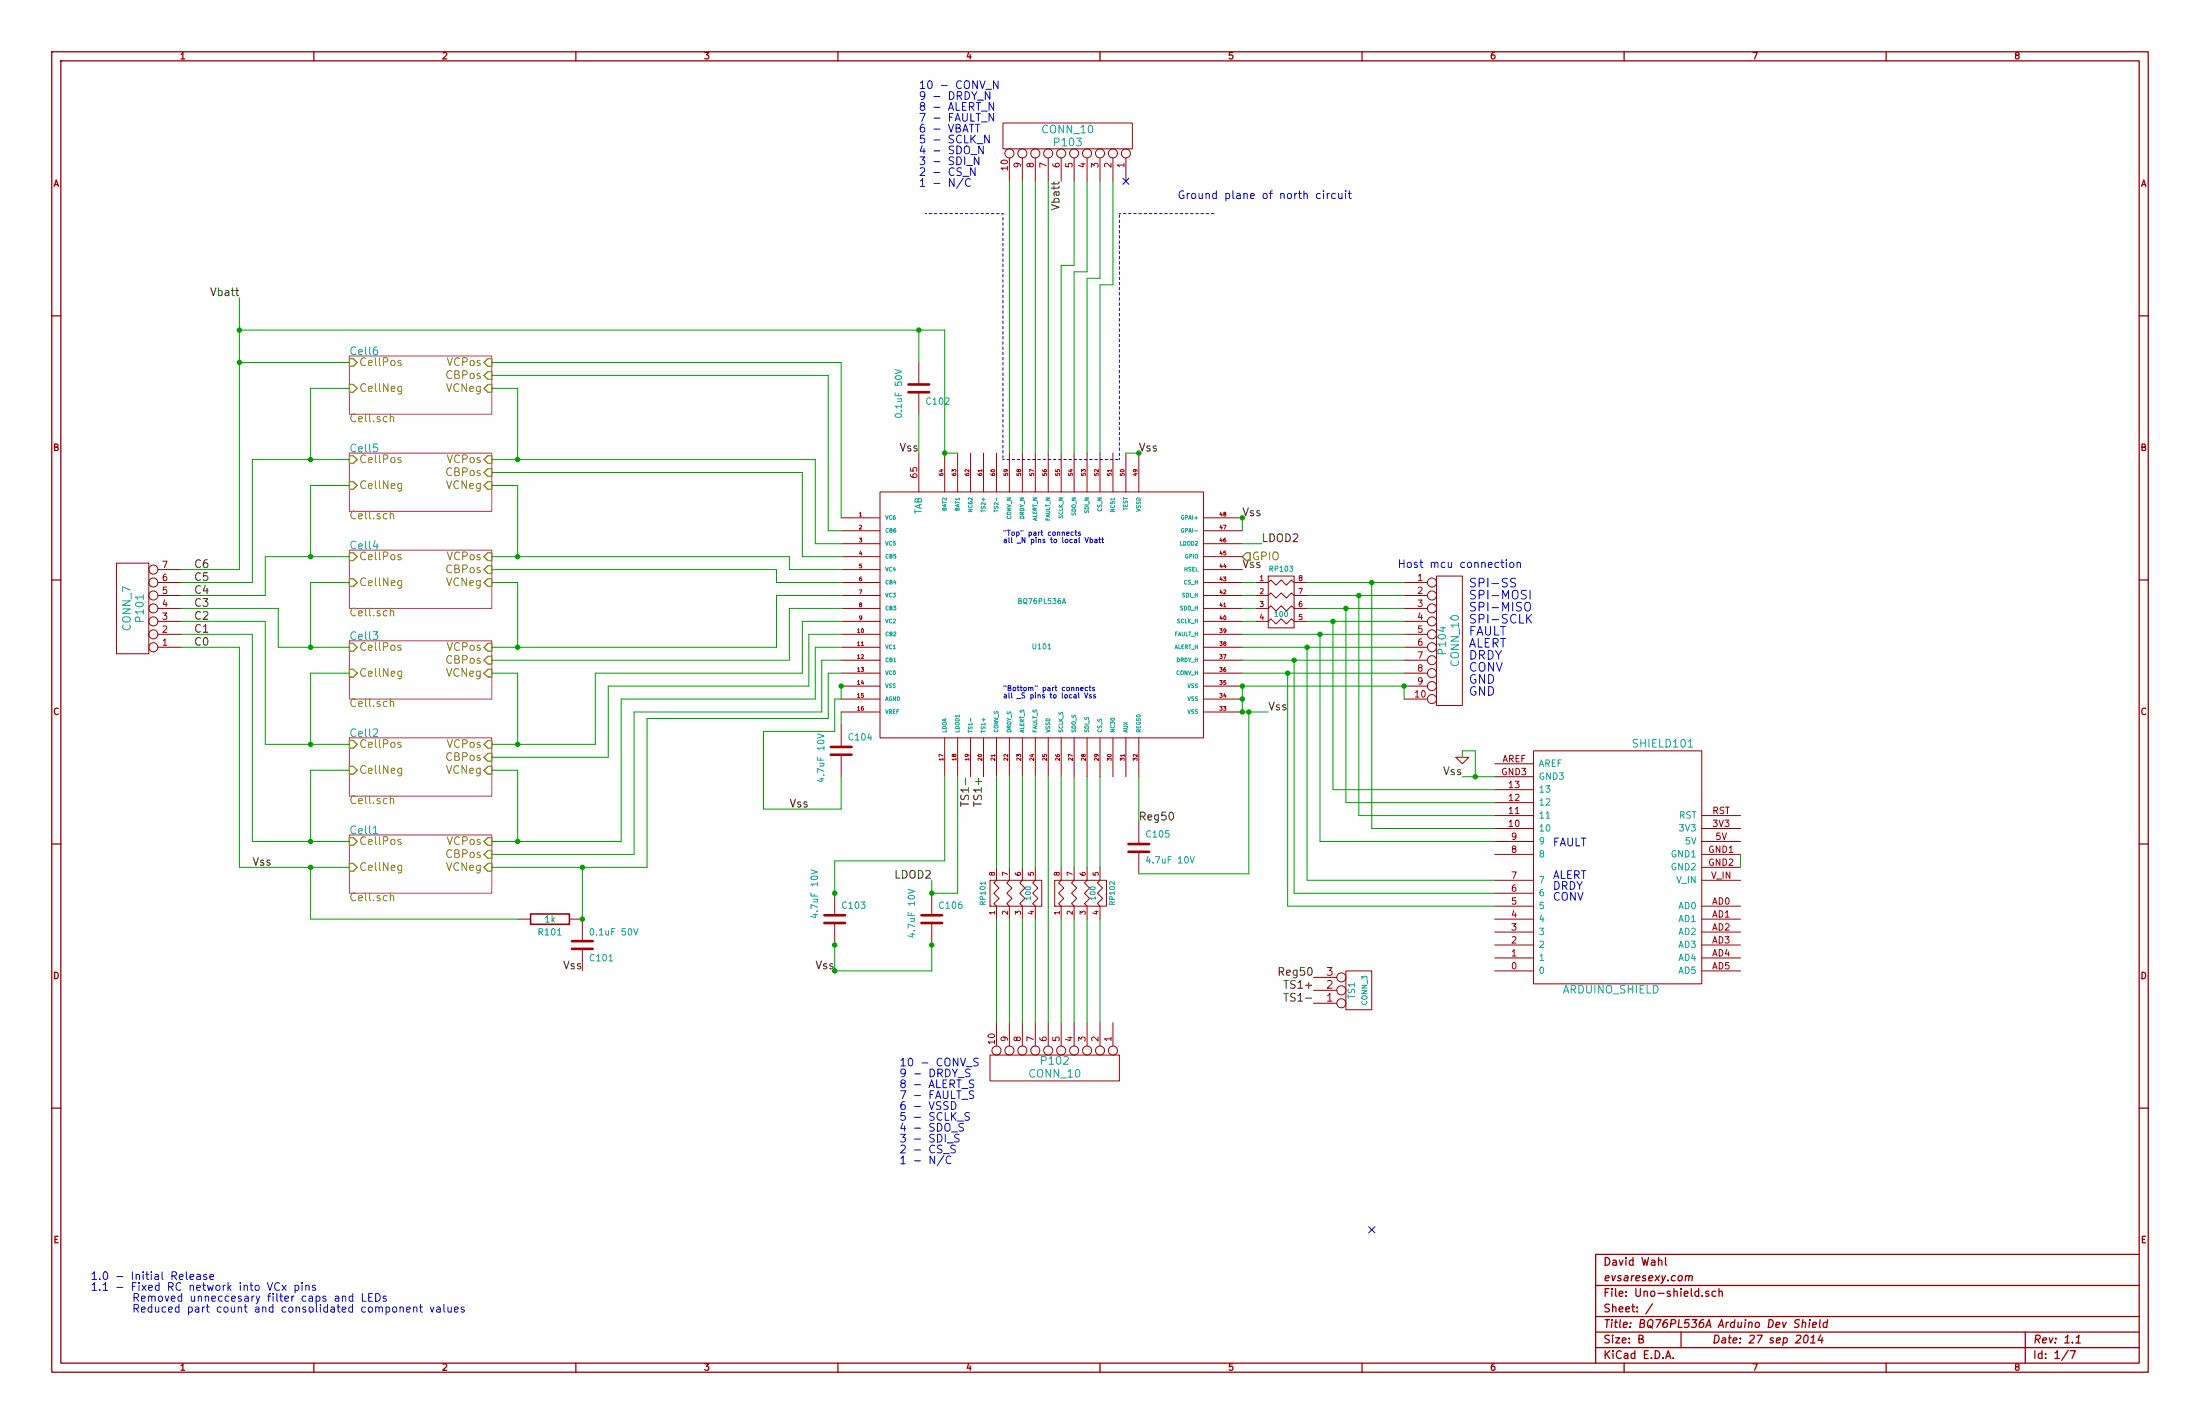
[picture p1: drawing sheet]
<svg xmlns="http://www.w3.org/2000/svg" width="432mm" height="279mm" viewBox="0 0 432 279" stroke-linecap="round" stroke-linejoin="round" font-family="sans-serif">
<g fill="none" stroke="#a00000" stroke-width=".25">
<path d="M10.2 10.2h411.4v259h-411.4zM11.9 11.9h408v255.6h-408zM61.6 10.2v1.7M113 10.2v1.7M164.5 10.2v1.7M215.9 10.2v1.7M267.3 10.2v1.7M318.8 10.2v1.7M370.2 10.2v1.7M10.2 62h1.7M419.9 62h1.7M10.2 113.8h1.7"/>
<path d="M419.9 113.8h1.7M10.2 165.6h1.7M419.9 165.6h1.7M10.2 217.4h1.7M419.9 217.4h1.7M313.2 252.2h106.7M313.2 258.3h106.7M324.3 255.8l-1.3 2M325.5 247.4l.1-.1a.36 .36 0 0 1 .6 .2v.8M326.9 246.7v1.4l.2 .2M330.9 250.4l.2-.1 .3 .1v.9M330.9 250.3l-.1 1"/>
<path d="M331.5 250.5a.35 .35 0 0 1 .4-.2 .35 .35 0 0 1 .3 .2l-.1 .8M334.1 254.2v.2M335.4 253.4l-.4-.1-.2 .3v.2l.6 .1v.4h-.6M336.8 253.4l-.5-.1-.3 .3 .1 .6 .2 .2 .5-.1M337.4 253.5l.1-.1a.36 .36 0 0 1 .5 .2v.8M337.4 252.8v1.6M353.2 259a.61 .61 0 0 0-.9 .2v.3l.7 .3 .1 .2-.4 .5-.6-.1M353.8 259.6l.2-.2 .4 .1-.1 1M353.8 258.9l-.1 1.6M355.2 259.4l-.2 1.1M355.2 258.9v.2M355.8 259.9l.7-.1v-.3h-.6l-.2 .7 .2 .3 .5-.1"/>
<path d="M357.3 258.9l-.2 1.3 .2 .3M358.6 259.5l-.4-.1-.3 .3v.6l.2 .2 .4-.1M358.7 258.9l-.2 1.6M419.9 246.1h-106.7v21.4M61.6 267.5v1.7M113 267.5v1.7M164.5 267.5v1.7M215.9 267.5v1.7M267.3 267.5v1.7M313.2 264.4h106.7M313.2 261.4h106.7M318.8 267.5v1.7"/>
<path d="M321.7 262.7l.7-.1 .1-.2-.1-.3-.7-.1v1.5h.6l.3-.3a.41 .41 0 0 0-.4-.5M326.9 266.5l.5-1.5 .5 1.5M327.1 266.1h.7M328.4 266.4v.1M329.9 261.4v3M354.2 262.1l.4-.1a.88 .88 0 0 1-.3 1.5l-.2-.1-.1-.5zM355.3 263.5h.9M355.5 262.4l.5-.4-.2 1.5M357.4 261.9l-.6 1.1h1M357.7 262.5l-.2 1M370.2 267.5v1.7M397.5 261.4v6.1"/>
<path d="M405.9 264.9l-1.3 2M406.3 265h1l-.6 1.5M407.4 263.5h.9M407.5 262.4l.6-.4-.2 1.5"/>
</g>
<path d="M220.4 35l1.2 1.2M221.6 35l-1.2 1.2M268.6 240.7l1.2 1.2M269.8 240.7l-1.2 1.2" fill="none" stroke="#0000c0" stroke-width=".2"/>
<g fill="none" stroke="#a00000" stroke-width=".2">
<path d="M196.8 24.1h25.4v5.1h-25.4zM198.1 31v4.6M200.7 31v4.6M203.2 31v4.6M205.7 31v4.6M208.3 31v4.6M210.8 31v4.6M213.4 31v4.6M215.9 31v4.6M218.4 31v4.6M221 31v4.6M180.3 71.1v4.3"/>
<path d="M180.3 77v4.3M172.7 96.5h63.5v48.3h-63.5zM180.3 88.9v7.6M185.4 88.9v7.6M188 88.9v7.6M190.5 88.9v7.6M193 88.9v7.6M195.6 88.9v7.6M198.1 88.9v7.6M200.7 88.9v7.6M203.2 88.9v7.6M205.7 88.9v7.6"/>
<path d="M208.3 88.9v7.6M210.8 88.9v7.6M213.4 88.9v7.6M215.9 88.9v7.6M218.4 88.9v7.6M221 88.9v7.6M223.5 88.9v7.6M22.9 110.5h6.3v17.8h-6.3zM31 119.4h4.6M31 116.8h4.6M31 114.3h4.6M31 111.8h4.6"/>
<path d="M165.1 119.4h7.6M165.1 116.8h7.6M165.1 114.3h7.6M165.1 111.8h7.6M165.1 101.6h7.6M165.1 104.1h7.6M165.1 106.7h7.6M165.1 109.2h7.6M236.2 119.4h7.6M236.2 116.8h7.6M236.2 114.3h7.6M236.2 111.8h7.6"/>
<path d="M236.2 101.6h7.6M236.2 104.1h7.6M236.2 106.7h7.6M236.2 109.2h7.6M246.4 119.4h2.5l.5-.5 1 1 1.1-1 1 1 1-1 .5 .5h2.5M246.4 116.8h2.5l.5-.5 1 1 1.1-1 1 1 1-1 .5 .5h2.5M246.4 114.3h2.5l.5-.5 1 1 1.1-1 1 1 1-1 .5 .5h2.5M248.9 113h5.1v10.2h-5.1zM275.6 119.4h4.6M275.6 116.8h4.6M275.6 114.3h4.6M281.9 113h5.1v25.4h-5.1z"/>
<path d="M31 127h4.6M31 124.5h4.6M31 121.9h4.6M165.1 127h7.6M165.1 124.5h7.6M165.1 121.9h7.6M165.1 129.5h7.6M165.1 132.1h7.6M165.1 134.6h7.6M165.1 137.2h7.6M165.1 139.7h7.6M236.2 127h7.6"/>
<path d="M236.2 124.5h7.6M236.2 121.9h7.6M236.2 129.5h7.6M236.2 132.1h7.6M236.2 134.6h7.6M236.2 137.2h7.6M236.2 139.7h7.6M246.4 121.9h2.5l.5-.5 1 1 1.1-1 1 1 1-1 .5 .5h2.5M275.6 127h4.6M275.6 124.5h4.6M275.6 121.9h4.6M275.6 129.5h4.6"/>
<path d="M275.6 132.1h4.6M275.6 134.6h4.6M275.6 137.2h4.6M165.1 142.2v4.4M165.1 148.1v4.3M185.4 144.8v7.6M188 144.8v7.6M190.5 144.8v7.6M193 144.8v7.6M195.6 144.8v7.6M198.1 144.8v7.6M200.7 144.8v7.6"/>
<path d="M203.2 144.8v7.6M205.7 144.8v7.6M208.3 144.8v7.6M210.8 144.8v7.6M213.4 144.8v7.6M215.9 144.8v7.6M218.4 144.8v7.6M221 144.8v7.6M223.5 144.8v7.6M285.7 148.6h2.6l-1.3 1.3zM293.4 157.5h7.6M293.4 154.9h7.6"/>
<path d="M293.4 152.4h7.6M293.4 149.9h7.6M301 147.3h33v45.7h-33zM163.8 175.3v4.3M182.9 175.3v4.3M194.3 172.7h10.2v5.1h-10.2zM195.6 170.2v2.5l-.5 .5 1 1-1 1.1 1 1-1 1 .5 .5v2.5M198.1 170.2v2.5l-.5 .5 1 1-1 1.1 1 1-1 1 .5 .5v2.5M200.7 170.2v2.5l-.5 .5 1 1-1 1.1 1 1-1 1 .5 .5v2.5M203.2 170.2v2.5l-.5 .5 1 1-1 1.1 1 1-1 1 .5 .5v2.5M207 172.7h10.2v5.1h-10.2zM208.3 170.2v2.5l-.5 .5 1 1-1 1.1 1 1-1 1 .5 .5v2.5"/>
<path d="M210.8 170.2v2.5l-.5 .5 1 1-1 1.1 1 1-1 1 .5 .5v2.5M213.4 170.2v2.5l-.5 .5 1 1-1 1.1 1 1-1 1 .5 .5v2.5M215.9 170.2v2.5l-.5 .5 1 1-1 1.1 1 1-1 1 .5 .5v2.5M223.5 161.3v4.3M223.5 167.1v4.4M293.4 177.8h7.6M293.4 175.3h7.6M293.4 172.7h7.6M293.4 167.6h7.6M293.4 165.1h7.6M293.4 162.6h7.6M293.4 160h7.6"/>
<path d="M334 177.8h7.6M334 172.7h7.6M334 167.6h7.6M334 165.1h7.6M334 162.6h7.6M334 160h7.6M334 170.2h7.6M101.6 180.3h2.5M111.8 180.3h2.5v4.4M114.3 186.2v4.3M163.8 181.1v4.3M182.9 181.1v4.3"/>
<path d="M257.8 196.9h4.6M257.8 194.3h4.6M257.8 191.8h4.6M264.2 190.5h5v7.6h-5zM293.4 190.5h7.6M293.4 188h7.6M293.4 185.4h7.6M293.4 182.9h7.6M293.4 180.3h7.6M334 190.5h7.6M334 188h7.6M334 185.4h7.6"/>
<path d="M334 182.9h7.6M334 180.3h7.6M194.3 207h25.4v5.1h-25.4zM195.6 200.7v4.5M198.1 200.7v4.5M200.7 200.7v4.5M203.2 200.7v4.5M205.7 200.7v4.5M208.3 200.7v4.5M210.8 200.7v4.5M213.4 200.7v4.5M215.9 200.7v4.5"/>
<path d="M218.4 200.7v4.5"/>
<circle cx="198.1" cy="30.1" r=".89"/>
<circle cx="200.7" cy="30.1" r=".89"/>
<circle cx="203.2" cy="30.1" r=".89"/>
<circle cx="205.7" cy="30.1" r=".89"/>
<circle cx="208.3" cy="30.1" r=".89"/>
<circle cx="210.8" cy="30.1" r=".89"/>
<circle cx="213.4" cy="30.1" r=".89"/>
<circle cx="215.9" cy="30.1" r=".89"/>
<circle cx="218.4" cy="30.1" r=".89"/>
<circle cx="221" cy="30.1" r=".89"/>
<circle cx="30.1" cy="116.8" r=".89"/>
<circle cx="30.1" cy="114.3" r=".89"/>
<circle cx="30.1" cy="111.8" r=".89"/>
<circle cx="30.1" cy="119.4" r=".89"/>
<circle cx="281.1" cy="119.4" r=".89"/>
<circle cx="281.1" cy="116.8" r=".89"/>
<circle cx="281.1" cy="114.3" r=".89"/>
<circle cx="30.1" cy="121.9" r=".89"/>
<circle cx="30.1" cy="127" r=".89"/>
<circle cx="30.1" cy="124.5" r=".89"/>
<circle cx="281.1" cy="137.2" r=".89"/>
<circle cx="281.1" cy="132.1" r=".89"/>
<circle cx="281.1" cy="127" r=".89"/>
<circle cx="281.1" cy="129.5" r=".89"/>
<circle cx="281.1" cy="134.6" r=".89"/>
<circle cx="281.1" cy="124.5" r=".89"/>
<circle cx="281.1" cy="121.9" r=".89"/>
<circle cx="263.3" cy="196.8" r=".89"/>
<circle cx="263.3" cy="194.3" r=".89"/>
<circle cx="263.3" cy="191.8" r=".89"/>
<circle cx="195.6" cy="206.1" r=".89"/>
<circle cx="198.1" cy="206.1" r=".89"/>
<circle cx="200.7" cy="206.1" r=".89"/>
<circle cx="203.2" cy="206.1" r=".89"/>
<circle cx="205.7" cy="206.1" r=".89"/>
<circle cx="208.3" cy="206.1" r=".89"/>
<circle cx="210.8" cy="206.1" r=".89"/>
<circle cx="213.4" cy="206.1" r=".89"/>
<circle cx="215.9" cy="206.1" r=".89"/>
<circle cx="218.4" cy="206.1" r=".89"/>
</g>
<path d="M178.3 75.4h4.1M178.3 77h4.1M163.1 148.1h4M163.1 146.6h4M161.8 179.6h4.1M180.8 179.6h4.1M221.5 167.1h4.1M221.5 165.6h4.1M112.3 184.7h4M112.3 186.2h4M161.8 181.1h4.1M180.8 181.1h4.1" fill="none" stroke="#a00000" stroke-width=".51"/>
<g fill="none" stroke="#00a0a0" stroke-width=".2">
<path d="M74 68.1a.62 .62 0 0 0-.7 .6v.8l.3 .1 .5-.1v-.5l-.1-.3h-.4l-.3 .3M175.7 72.5l1.3 .4-1.3 .4M74.1 87.1h-.8v.8l.2-.2 .5 .1 .1 .2v.5l-.3 .1-.5-.1M73.6 106.1l-.3 1.1h.9M195.1 100v.5M195.1 100.3h.8M208.5 118.4l.3-1 .4 1M232.3 103.7a.34 .34 0 0 0-.4 .4 .34 .34 0 0 0 .4 .3v-.3h-.1M73.2 124h.9l-.5 .5 .5 .2v.6l-.3 .2-.6-.2M73.3 143.2l.5-.2 .3 .2v.2l-.9 1.1h.9M160.5 144l1.2 .4-1.2 .4M190.5 140.9v.6"/>
<path d="M159.2 170.7l1.3 .4-1.3 .4M178.2 174.5l1.3 .4-1.3 .4M233.6 168.1l.4 1.2 .4-1.2M124.4 182.2l.4 1.3 .4-1.3"/>
</g>
<path d="M188.6 157.3v.9M188.6 157.8h1.5M252 194.9h.9M252.5 194.9v1.5" fill="none" stroke="#000" stroke-width=".2"/>
<g fill="none" stroke="#00f" stroke-width=".2">
<path d="M193.5 17.5h1.1M194.3 18v1.5l-.9-1.5v1.5M195.9 15.8v1.6l-.9-1.6v1.6M189 34.6h1.1M189.1 35l-1.3 2M189.7 32.5h1.2M190.4 35.2a.72 .72 0 0 0-1 .5 .72 .72 0 0 0 .7 .9l.3-.2M190.6 30.3h1.1M191.4 32.9v1.5l-.9-1.5v1.5M191.7 28.2h1.2M191.9 24.4v1.5M192.1 30.8v1.5l-.9-1.5v1.5"/>
<path d="M192.6 21.8h1.2M192.6 23.9h1.2M193 28.7v1.5l-.9-1.5v1.5M194.2 26.5v1.5l-.9-1.5v1.5M195 20.1v1.5l-.9-1.5v1.5M195 22.3v1.5l-.9-1.5v1.5M259.1 38l-.4-.1-.3 .4 .1 .5 .2 .2 .4-.1M259.8 37.4v.2M259.8 37.9v1.1M260.5 37.9v1.1M260.9 37.9l-.2 .1-.2 .3M262.1 38l-.4-.1-.3 .4v.5l.3 .2 .4-.1"/>
<path d="M262.7 37.9v.9a.39 .39 0 0 0 .7 0M263.4 37.9v1.1M264.1 37.4v.2M264.1 37.9v1.1M264.6 37.9h.6M264.8 37.4v1.4l.4 .2M209.3 104.7l.5-.1v-.2l-.5 .1 .1 .5h.4M210.7 104.4h-.4l-.1 .2 .1 .4h.4M211 104.4h.4M211.1 104v.9l.3 .2M212 104.4l-.3 .1v.2l.3 .1v.2h-.3M213 105.5l.3 1 .3-1"/>
<path d="M214 105.8h.4l.1 .2-.1 .4h-.4M214 105.5v1M214.9 105.8h.4v.7M215.3 106l-.5 .2 .2 .3 .3-.1M215.6 105.8h.4M215.8 105.5v.8l.2 .2M216.2 105.8h.4M216.4 105.5v.8l.2 .2M294.6 110.3h.6M294.8 109.8v1.4l.4 .2M295.7 109.8v.2M295.7 110.3v1.1"/>
<path d="M296.4 110.5l.2-.2 .5 .2v.7l-.3 .2-.4-.2zM297.5 113.5a.73 .73 0 0 0-.9 .1v.5l.7 .3 .2 .4-.4 .4-.6-.1M297.8 110.5v-.1a.36 .36 0 0 1 .6 .2v.8M297.8 110.3v1.1M299.3 118.4a.57 .57 0 0 1 .7-.2 .57 .57 0 0 1 .4 .5v.6a.58 .58 0 0 1-.7 .6l-.2-.1a1.37 1.37 0 0 1-.2-1.4zM300.3 115.8v1.7M211.3 135l.3-.1 .1 .6M211.7 135.9v.9l.1 .2M212.1 135.2l.5-.1-.1-.2-.4 .1 .1 .5h.3M212.9 135.9l.3 1.1 .3-1.1M213.5 134.9h-.4l-.1 .2 .1 .4h.4M213.7 134.9h.4"/>
<path d="M213.9 134.5v.9l.2 .1M214.2 136.3l-.4 .1 .1 .2 .3 .1v.2h-.4M214.8 134.9l-.4 .1 .1 .2 .3 .1v.2h-.4M215 136.3l-.4 .1 .2 .2 .2 .1v.2h-.4M299.9 121.3l.7 1M300.6 120.5l-1 1M186.1 216.2a.62 .62 0 0 0-.8 .1v.4l.7 .4 .1 .3-.3 .3-.6-.1M186.7 216.2a.77 .77 0 0 1 .9 .7 .77 .77 0 0 1-.9 .8zM187.9 220h1.2M188.8 213.6h1.2M188.8 215.7h1.2M189.7 209.3h1.1"/>
<path d="M190.3 218.4a.62 .62 0 0 0-.8 0v.5l.7 .3 .1 .3-.3 .3-.6-.1M190.4 209.8a.62 .62 0 0 0-.8 .1v.4l.7 .4 .1 .3-.3 .3-.6-.1M191.1 212a.62 .62 0 0 0-.8 0v.5l.8 .3v.3l-.3 .3-.6-.1M191.1 214.1a.62 .62 0 0 0-.8 .1v.4l.8 .4v.3l-.3 .2h-.6M192 207.7a.62 .62 0 0 0-.8 .1v.4l.7 .4 .1 .3-.3 .2h-.6M185.2 226.4h1.1M185.2 226.7l-1.3 2M185.9 224.2h1.2M186.6 227a.72 .72 0 0 0-1 .5 .72 .72 0 0 0 .7 .8l.3-.1M186.8 222.1h1.1M187.5 224.8a.62 .62 0 0 0-.8 0v.5l.7 .3 .1 .3-.3 .3-.6-.1M188.2 222.6a.62 .62 0 0 0-.8 .1v.4l.8 .4v.3l-.3 .3-.5-.1"/>
<path d="M189.1 220.5a.62 .62 0 0 0-.8 .1v.4l.7 .4 .1 .3-.3 .2h-.6M36.6 249.5v1.4l.2 .2M37.3 250.5l.7-.1-.1-.3-.4-.1-.2 .3 .1 .7h.5M38.7 250.1h.5l.1 1M39.3 250.4l-.5 .1a.3 .3 0 0 0-.2 .3 .3 .3 0 0 0 .2 .3l.5-.1M40.5 250.1l-.3-.1-.2 .3v.2l.5 .1v.4h-.5M41.2 250.5l.7-.1v-.3l-.5-.1-.2 .3 .1 .7h.6M52.5 251.7l.5 1.5 .5-1.5M54.9 251.8a.72 .72 0 0 0-1 .5 .72 .72 0 0 0 .7 .9l.3-.1M55.4 252.2l.8 1M56.2 252.2l-.8 1M57.9 252.2h.4l.3 .3v.6l-.3 .1-.4-.1"/>
<path d="M57.9 252.2v1.5M59.3 251.7v.1M59.3 252.2v1M60 252.3l.1-.1a.36 .36 0 0 1 .6 .2v.8M60 252.2v1M61.9 252.2h-.4l-.2 .2 .1 .2 .5 .2v.3h-.6M63.9 254.4l-.3-.1-.3 .2 .1 .2 .5 .2v.3h-.6M65.8 254.4h.6l.1 .9M66.5 254.7h-.5a.3 .3 0 0 0-.2 .3 .3 .3 0 0 0 .2 .3l.5-.1M67.2 254.5l.1-.1a.36 .36 0 0 1 .6 .1v.8M67.2 254.3v1M69.2 254.4l-.4-.1-.3 .3 .1 .6 .2 .1 .4-.1"/>
<path d="M69.2 253.8v1.5M71.1 253.8v1.5h.8M72.4 254.5h.5M73.1 253.8h-.7v1.5h.7M73.7 253.8a.77 .77 0 0 1 .9 .8 .77 .77 0 0 1-.9 .7zM75.8 254.4l-.4-.1-.2 .2 .1 .2 .5 .2v.3h-.6M75.8 256.5l.4-.1 .3 .3-.1 .6-.2 .2-.4-.1M75.8 256.4v1.6M77.1 256.6l.3-.2 .4 .2v.7l-.2 .2-.5-.2zM78.5 256.6l.1-.1a.36 .36 0 0 1 .6 .2v.8M78.5 256.4v1.1M79.8 256.9l.7-.1v-.3l-.5-.1-.2 .3 .1 .7h.6"/>
<path d="M81.2 256.6l.1-.1a.36 .36 0 0 1 .5 .2v.8M81.2 256.4v1.1M82.3 256.4h.6M82.5 255.9v1.4l.4 .2M84.5 256.4l.3 1.1 .4-1.1M85.8 256.5h.5l.1 1M86.4 256.8l-.5 .1a.3 .3 0 0 0-.2 .3 .3 .3 0 0 0 .2 .3l.5-.1M87.1 255.9v1.4l.3 .2M87.9 256.4v.9a.39 .39 0 0 0 .7 0M88.6 256.4v1.1M89.2 256.9l.7-.1v-.3l-.5-.1-.2 .3 .1 .7h.6M91.1 256.5l-.4-.1-.2 .3 .1 .2 .5 .1v.4h-.6"/>
</g>
<path d="M68.6 69.9h27.9v11.4h-27.9zM68.6 88.9h27.9v11.4h-27.9zM68.6 108h27.9v11.4h-27.9zM68.6 125.7h27.9v11.5h-27.9zM68.6 144.8h27.9v11.4h-27.9zM68.6 163.8h27.9v11.5h-27.9z" fill="none" stroke="#a000a0" stroke-width=".2"/>
<g fill="none" stroke="#808000" stroke-width=".2">
<path d="M78.7 70.8l-.4-.1-.2 .2 .1 .2 .5 .2v.4h-.6M78.8 75.8v1.2l-.3 .3-.3-.1M78.8 75.9l-.4-.1-.3 .3 .1 .6 .2 .1 .4-.1M76.6 81.9l.1-.1a.36 .36 0 0 1 .6 .2v.8M78.7 89.8h-.4l-.2 .2 .1 .2 .5 .1v.4h-.6M78.8 94.8v1.3l-.3 .3-.3-.1M78.8 94.9l-.4-.1-.3 .3 .1 .6 .2 .2 .4-.1M76.6 120l.1-.1a.36 .36 0 0 1 .6 .2v.8M76.6 100.9h.1a.36 .36 0 0 1 .6 .1v.8M78.7 108.9l-.4-.1-.2 .2 .1 .2 .5 .2v.4h-.6M78.8 113.9v1.2l-.3 .3-.3-.1M78.8 114l-.4-.1-.3 .3 .1 .6 .2 .1 .4-.1"/>
<path d="M76.6 137.8l.1-.1a.36 .36 0 0 1 .6 .1v.8M78.7 126.7l-.4-.1-.2 .2 .1 .2 .5 .2v.3h-.6M78.8 131.7v1.2l-.3 .3-.3-.1M78.8 131.7h-.4l-.3 .3 .1 .6 .2 .1 .4-.1M76.6 156.8l.1-.1a.36 .36 0 0 1 .6 .2v.8M78.7 145.7l-.4-.1-.2 .3 .1 .2 .5 .1v.4h-.6M78.8 150.7v1.3l-.3 .2h-.3M78.8 150.8l-.4-.1-.3 .3 .1 .6 .2 .1h.4M76.6 175.9l.1-.1a.36 .36 0 0 1 .6 .1v.8M78.7 164.8l-.4-.1-.2 .2 .1 .2 .5 .2v.3h-.6M78.8 169.8v1.2l-.3 .3-.3-.1M78.8 169.8h-.4l-.3 .3 .1 .6 .2 .1 .4-.1"/>
</g>
<g fill="none" stroke="#808000" stroke-width=".25">
<path d="M68.6 70.4h.7l.8 .7-.8 .8h-.7zM68.6 75.4h.7l.8 .8-.8 .8h-.7zM95.8 70.4h.7v1.5h-.7l-.8-.8zM95.8 72.9h.7v1.5h-.7l-.8-.7zM95.8 75.4h.7v1.6h-.7l-.8-.8zM68.6 89.4h.7l.8 .8-.8 .7h-.7zM68.6 94.5h.7l.8 .8-.8 .7h-.7zM95.8 89.4h.7v1.5h-.7l-.8-.7zM95.8 91.9h.7v1.6h-.7l-.8-.8zM95.8 94.5h.7v1.5h-.7l-.8-.7zM68.6 108.5h.7l.8 .7-.8 .8h-.7zM68.6 113.5h.7l.8 .8-.8 .8h-.7z"/>
<path d="M95 109.2l.8-.7h.7v1.5h-.7zM95.8 111h.7v1.5h-.7l-.8-.7zM95.8 113.5h.7v1.6h-.7l-.8-.8zM243.8 109.2l.8-.7h.8v1.5h-.8zM68.6 126.2h.7l.8 .8-.8 .8h-.7zM68.6 131.3h.7l.8 .8-.8 .7h-.7zM95 127l.8-.8h.7v1.6h-.7zM95 132.1l.8-.8h.7v1.5h-.7zM95.8 128.8h.7v1.5h-.7l-.8-.8zM68.6 145.3h.7l.8 .8-.8 .7h-.7zM68.6 150.4h.7l.8 .7-.8 .8h-.7zM95.8 145.3h.7v1.5h-.7l-.8-.7z"/>
<path d="M95.8 147.8h.7v1.6h-.7l-.8-.8zM95.8 150.4h.7v1.5h-.7l-.8-.8zM68.6 164.3h.7l.8 .8-.8 .8h-.7zM68.6 169.4h.7l.8 .8-.8 .7h-.7zM95.8 164.3h.7v1.6h-.7l-.8-.8zM95.8 166.9h.7v1.5h-.7l-.8-.8zM95.8 169.4h.7v1.5h-.7l-.8-.7z"/>
</g>
<path d="M104.1 179.3h7.7v2.1h-7.7z" fill="none" stroke="#a00000" stroke-width=".3"/>
<g fill="#00a000" stroke="#00a000" stroke-width=".25">
<circle cx="114.3" cy="170.2" r=".41"/>
<circle cx="61" cy="170.2" r=".41"/>
<circle cx="245.1" cy="139.7" r=".41"/>
<circle cx="180.3" cy="64.8" r=".41"/>
<circle cx="101.6" cy="90.2" r=".41"/>
<circle cx="101.6" cy="109.2" r=".41"/>
<circle cx="101.6" cy="127" r=".41"/>
<circle cx="101.6" cy="146.1" r=".41"/>
<circle cx="101.6" cy="165.1" r=".41"/>
<circle cx="252.7" cy="132.1" r=".41"/>
<circle cx="254" cy="129.5" r=".41"/>
<circle cx="259.1" cy="124.5" r=".41"/>
<circle cx="266.7" cy="116.8" r=".41"/>
<circle cx="275.6" cy="134.6" r=".41"/>
<circle cx="182.9" cy="175.3" r=".41"/>
<circle cx="182.9" cy="185.4" r=".41"/>
<circle cx="163.8" cy="185.4" r=".41"/>
<circle cx="163.8" cy="175.3" r=".41"/>
<circle cx="61" cy="146.1" r=".41"/>
<circle cx="61" cy="127" r=".41"/>
<circle cx="61" cy="90.2" r=".41"/>
<circle cx="61" cy="109.2" r=".41"/>
<circle cx="61" cy="165.1" r=".41"/>
<circle cx="185.4" cy="88.9" r=".41"/>
<circle cx="165.1" cy="134.6" r=".41"/>
<circle cx="243.8" cy="139.7" r=".41"/>
<circle cx="243.8" cy="134.6" r=".41"/>
<circle cx="243.8" cy="137.2" r=".41"/>
<circle cx="261.6" cy="121.9" r=".41"/>
<circle cx="264.2" cy="119.4" r=".41"/>
<circle cx="269.2" cy="114.3" r=".41"/>
<circle cx="47" cy="71.1" r=".41"/>
<circle cx="47" cy="64.8" r=".41"/>
<circle cx="289.6" cy="152.4" r=".41"/>
<circle cx="256.5" cy="127" r=".41"/>
<circle cx="114.3" cy="180.3" r=".41"/>
</g>
<g fill="none" stroke="#00a000" stroke-width=".2">
<path d="M198.1 35.6v53.3M200.7 35.6v53.3M203.2 35.6v53.3M205.7 35.6v53.3M210.8 35.6v16.5h-2.5v36.8M213.4 35.6v17.7h-2.6v35.6M215.9 35.6v19h-2.5v34.3M218.4 35.6v20.3h-2.5v33M47 58.4v53.4h-11.4M47 64.8h138.4v24.1h2.6M47 71.1h21.6M68.6 76.2h-7.6v14"/>
<path d="M96.5 71.1h68.6v30.5M96.5 76.2h5.1v14M96.5 73.7h66.1v30.4h2.5M180.3 64.8v6.3M68.6 95.3h-7.6v13.9M68.6 90.2h-19.1v24.1h-13.9M96.5 95.3h5.1v13.9M96.5 90.2h63.5v16.5h5.1M96.5 92.7h61v16.5h7.6M180.3 81.3v7.6M221 88.9h2.5M35.6 119.4h19v7.6h14"/>
<path d="M68.6 114.3h-7.6v12.7M68.6 109.2h-16.5v7.6h-16.5M96.5 114.3h5.1v12.7M96.5 111.8h55.9v2.5h12.7M96.5 109.2h58.4v2.6h10.2M165.1 119.4h-10.2v10.1h-58.4M165.1 116.8h-12.7v10.2h-55.9M243.8 119.4h2.6M243.8 116.8h2.6M243.8 114.3h2.6M243.8 106.7h3.8M243.8 101.6v2.5"/>
<path d="M256.5 119.4h19.1M256.5 116.8h19.1M256.5 114.3h19.1M264.2 119.4v38.1h29.2M266.7 116.8v43.2h26.7M269.2 114.3v48.3h24.2M35.6 121.9h16.5v24.2h16.5M35.6 127h11.4v43.2h21.6M35.6 124.5h13.9v40.6h19.1M68.6 132.1h-7.6v14M96.5 132.1h5.1v14M165.1 134.6v2.6h-1.3v6.3h-13.9v15.3h15.2v-6.4"/>
<path d="M165.1 139.7v2.5M165.1 121.9h-7.6v10.2h-40.7v14h-20.3M165.1 132.1h-2.5v8.9h-35.6v29.2h-30.5M165.1 127h-5.1v10.2h-38.1v27.9h-25.4M165.1 124.5h-6.4v10.1h-39.3v14h-22.9M165.1 129.5h-3.8v10.2h-36.8v27.9h-28M243.8 121.9h2.6M243.8 132.1h31.8M243.8 127h31.8M243.8 129.5h31.8M243.8 124.5h31.8M245.1 139.7v31.8h-21.6"/>
<path d="M252.7 132.1v45.7h40.7M254 129.5v45.8h39.4M256.5 121.9h19.1M256.5 127v45.7h36.9M259.1 124.5v40.6h34.3M261.6 121.9v33h31.8M275.6 137.2v-2.6h-31.8v5.1h5.1M68.6 151.1h-7.6v14M96.5 151.1h5.1v14M185.4 152.4v16.5h-21.6v6.4M188 152.4v22.9h-5.1v-2.6M195.6 152.4v17.8"/>
<path d="M198.1 152.4v17.8M200.7 152.4v17.8M203.2 152.4v17.8M205.7 152.4v48.3M208.3 152.4v17.8M210.8 152.4v17.8M213.4 152.4v17.8M215.9 152.4v17.8M223.5 152.4v8.9M287 152.4h6.4M287 148.6v-1.3h2.6v5.1M61 170.2v10.1h40.6"/>
<path d="M114.3 170.2v10.1M341.6 167.6v2.6M163.8 185.4v5.1h19.1v-5.1M195.6 180.3v20.4M198.1 180.3v20.4M200.7 180.3v20.4M203.2 180.3v20.4M208.3 180.3v20.4M210.8 180.3v20.4M213.4 180.3v20.4M215.9 180.3v20.4"/>
</g>
<path d="M181.6 41.9h15.2M196.8 41.9v48.3M219.7 41.9h19.1M196.8 90.2h22.9M219.7 90.2v-48.3" fill="none" stroke="#00f" stroke-width=".2" stroke-dasharray=".5" stroke-dashoffset=".3"/>
<g font-size="2.4" fill="#00f">
<text x="288.3" y="115.3">SPI-SS</text>
<text x="288.3" y="117.7">SPI-MOSI</text>
<text x="288.3" y="120">SPI-MISO</text>
<text x="288.3" y="122.4">SPI-SCLK</text>
<text x="288.3" y="124.8">FAULT</text>
<text x="288.3" y="127.1">ALERT</text>
<text x="288.3" y="129.5">DRDY</text>
<text x="288.3" y="131.9">CONV</text>
<text x="288.3" y="134.2">GND</text>
<text x="288.3" y="136.6">GND</text>
</g>
<g font-size="2.1" fill="#00f">
<text x="180.3" y="17.5">10 - CONV_N</text>
<text x="180.3" y="19.7">9 - DRDY_N</text>
<text x="180.3" y="21.8">8 - ALERT_N</text>
<text x="180.3" y="23.9">7 - FAULT_N</text>
<text x="180.3" y="26.1">6 - VBATT</text>
<text x="180.3" y="28.2">5 - SCLK_N</text>
<text x="180.3" y="30.3">4 - SDO_N</text>
<text x="180.3" y="32.5">3 - SDI_N</text>
<text x="180.3" y="34.6">2 - CS_N</text>
<text x="180.3" y="36.7">1 - N/C</text>
<text x="231.1" y="39.1">Ground plane of north circuit</text>
<text x="274.3" y="111.5">Host mcu connection</text>
<text x="304.8" y="166.1">FAULT</text>
<text x="304.8" y="172.5">ALERT</text>
<text x="304.8" y="174.7">DRDY</text>
<text x="304.8" y="176.8">CONV</text>
<text x="176.5" y="209.3">10 - CONV_S</text>
<text x="176.5" y="211.4">9 - DRDY_S</text>
<text x="176.5" y="213.6">8 - ALERT_S</text>
<text x="176.5" y="215.7">7 - FAULT_S</text>
<text x="176.5" y="217.8">6 - VSSD</text>
<text x="176.5" y="220">5 - SCLK_S</text>
<text x="176.5" y="222.1">4 - SDO_S</text>
<text x="176.5" y="224.2">3 - SDI_S</text>
<text x="176.5" y="226.4">2 - CS_S</text>
<text x="176.5" y="228.5">1 - N/C</text>
<text x="17.8" y="251.2">1.0 - Initial Release</text>
<text x="17.8" y="253.3">1.1 - Fixed RC network into VCx pins</text>
<text x="21.9" y="255.5">Removed unneccesary filter caps and LEDs</text>
<text x="21.9" y="257.6">Reduced part count and consolidated component values</text>
</g>
<g font-size="2.1" fill="#00a0a0">
<text x="204.7" y="26.2">CONN_10</text>
<text x="207.1" y="28.8">P103</text>
<text x="68.6" y="69.7">Cell6</text>
<text x="68.6" y="88.8">Cell5</text>
<text x="68.6" y="107.8">Cell4</text>
<text x="25.7" y="123.7" transform="rotate(-90 25.7 123.7)">CONN_7</text>
<text x="28.3" y="121.8" transform="rotate(-90 28.3 121.8)">P101</text>
<text x="68.6" y="125.6">Cell3</text>
<text x="283.9" y="128.2" transform="rotate(-90 283.9 128.2)">P104</text>
<text x="286.4" y="130.6" transform="rotate(-90 286.4 130.6)">CONN_10</text>
<text x="68.6" y="144.7">Cell2</text>
<text x="320.7" y="146.7">SHIELD101</text>
<text x="68.6" y="163.7">Cell1</text>
<text x="306.8" y="195">ARDUINO_SHIELD</text>
<text x="204.5" y="209">P102</text>
<text x="202.1" y="211.5">CONN_10</text>
</g>
<g font-size="2.1">
<text x="208" y="40.9" transform="rotate(-90 208 40.9)">Vbatt</text>
<text x="41.7" y="58.2">Vbatt</text>
<text x="176.6" y="88.6">Vss</text>
<text x="247.6" y="106.4">LDOD2</text>
<text x="38.1" y="111.5">C6</text>
<text x="243.8" y="111.5">Vss</text>
<text x="38.1" y="119.1">C3</text>
<text x="38.1" y="116.6">C4</text>
<text x="38.1" y="114">C5</text>
<text x="38.1" y="124.2">C1</text>
<text x="38.1" y="121.7">C2</text>
<text x="38.1" y="126.7">C0</text>
<text x="248.9" y="139.4">Vss</text>
<text x="283.2" y="152.1">Vss</text>
<text x="155" y="158.5">Vss</text>
<text x="190.2" y="157" transform="rotate(-90 190.2 157)">TS1-</text>
<text x="192.8" y="157.5" transform="rotate(-90 192.8 157.5)">TS1+</text>
<text x="223.5" y="161">Reg50</text>
<text x="49.6" y="169.9">Vss</text>
<text x="175.7" y="172.5">LDOD2</text>
<text x="110.5" y="190.2">Vss</text>
<text x="251.4" y="191.5">Reg50</text>
<text x="252.7" y="194.1">TS1+</text>
<text x="253.2" y="196.6">TS1-</text>
</g>
<g font-size="2.1" fill="#808000">
<text x="70.5" y="71.9">CellPos</text>
<text x="87.8" y="71.9">VCPos</text>
<text x="70.5" y="77">CellNeg</text>
<text x="87.6" y="74.4">CBPos</text>
<text x="87.6" y="77">VCNeg</text>
<text x="68.6" y="82.9">Cell.sch</text>
<text x="70.5" y="90.9">CellPos</text>
<text x="87.6" y="93.5">CBPos</text>
<text x="87.8" y="90.9">VCPos</text>
<text x="68.6" y="102">Cell.sch</text>
<text x="70.5" y="96">CellNeg</text>
<text x="87.6" y="96">VCNeg</text>
<text x="70.5" y="110">CellPos</text>
<text x="87.6" y="112.5">CBPos</text>
<text x="87.8" y="110">VCPos</text>
<text x="245.8" y="110">GPIO</text>
<text x="70.5" y="115.1">CellNeg</text>
<text x="87.6" y="115.1">VCNeg</text>
<text x="68.6" y="121">Cell.sch</text>
<text x="70.5" y="127.8">CellPos</text>
<text x="87.6" y="130.3">CBPos</text>
<text x="87.8" y="127.8">VCPos</text>
<text x="70.5" y="132.8">CellNeg</text>
<text x="87.6" y="132.8">VCNeg</text>
<text x="68.6" y="138.8">Cell.sch</text>
<text x="70.5" y="146.8">CellPos</text>
<text x="87.6" y="149.4">CBPos</text>
<text x="87.8" y="146.8">VCPos</text>
<text x="70.5" y="151.9">CellNeg</text>
<text x="87.6" y="151.9">VCNeg</text>
<text x="68.6" y="157.8">Cell.sch</text>
<text x="70.5" y="165.9">CellPos</text>
<text x="87.8" y="165.9">VCPos</text>
<text x="70.5" y="170.9">CellNeg</text>
<text x="87.6" y="168.4">CBPos</text>
<text x="87.6" y="170.9">VCNeg</text>
<text x="68.6" y="176.9">Cell.sch</text>
</g>
<g font-size="2.1" fill="#00a000">
<text x="223.5" y="88.6">Vss</text>
<text x="243.8" y="101.3">Vss</text>
<text x="160" y="190.2">Vss</text>
</g>
<g font-size="2.1" fill="#a00000">
<text x="260.4" y="191.5">3</text>
<text x="260.4" y="196.6">1</text>
<text x="260.4" y="194.1">2</text>
<text x="314.7" y="251.5">evsaresexy.com</text>
<text x="314.7" y="248.4">David Wahl</text>
<text x="314.7" y="254.5">File: Uno-shield.sch</text>
<text x="314.7" y="257.6">Sheet: /</text>
<text x="314.7" y="263.7">Size: B</text>
<text x="314.7" y="260.6">Title: BQ76PL536A Arduino Dev Shield</text>
<text x="336" y="263.7">Date: 27 sep 2014</text>
<text x="399" y="263.7">Rev: 1.1</text>
<text x="314.7" y="266.7">KiCad E.D.A.</text>
<text x="399" y="266.7">Id: 1/7</text>
</g>
<g font-size="1.8" fill="#a00000">
<text x="35.4" y="11.7">1</text>
<text x="86.8" y="11.7">2</text>
<text x="138.3" y="11.7">3</text>
<text x="189.7" y="11.7">4</text>
<text x="241.1" y="11.7">5</text>
<text x="292.6" y="11.7">6</text>
<text x="344" y="11.7">7</text>
<text x="395.5" y="11.7">8</text>
<text x="197.9" y="33.4" transform="rotate(-90 197.9 33.4)">10</text>
<text x="200.4" y="32.9" transform="rotate(-90 200.4 32.9)">9</text>
<text x="202.9" y="32.9" transform="rotate(-90 202.9 32.9)">8</text>
<text x="205.5" y="32.9" transform="rotate(-90 205.5 32.9)">7</text>
<text x="208" y="32.9" transform="rotate(-90 208 32.9)">6</text>
<text x="210.6" y="32.9" transform="rotate(-90 210.6 32.9)">5</text>
<text x="213.1" y="32.9" transform="rotate(-90 213.1 32.9)">4</text>
<text x="215.6" y="32.9" transform="rotate(-90 215.6 32.9)">3</text>
<text x="218.2" y="32.9" transform="rotate(-90 218.2 32.9)">2</text>
<text x="220.7" y="32.9" transform="rotate(-90 220.7 32.9)">1</text>
<text x="10.4" y="36.7">A</text>
<text x="420.1" y="36.7">A</text>
<text x="10.4" y="88.5">B</text>
<text x="420.1" y="88.5">B</text>
<text x="180.1" y="93.7" transform="rotate(-90 180.1 93.7)">65</text>
<text x="31.9" y="111.5">7</text>
<text x="31.9" y="119.1">4</text>
<text x="31.9" y="116.6">5</text>
<text x="31.9" y="114">6</text>
<text x="278.3" y="114">1</text>
<text x="278.3" y="116.6">2</text>
<text x="278.3" y="119.1">3</text>
<text x="31.9" y="124.2">2</text>
<text x="31.9" y="121.7">3</text>
<text x="278.3" y="121.7">4</text>
<text x="278.3" y="124.2">5</text>
<text x="31.9" y="126.7">1</text>
<text x="278.3" y="126.7">6</text>
<text x="278.3" y="129.3">7</text>
<text x="278.3" y="131.8">8</text>
<text x="277.8" y="136.9">10</text>
<text x="278.3" y="134.4">9</text>
<text x="10.4" y="140.3">C</text>
<text x="420.1" y="140.3">C</text>
<text x="294.8" y="149.6">AREF</text>
<text x="294.7" y="152.1">GND3</text>
<text x="296.2" y="154.7">13</text>
<text x="296.2" y="159.8">11</text>
<text x="296.2" y="157.2">12</text>
<text x="336.1" y="159.8">RST</text>
<text x="296.2" y="162.3">10</text>
<text x="296.7" y="167.4">8</text>
<text x="296.7" y="164.8">9</text>
<text x="335.4" y="167.4">GND1</text>
<text x="336.2" y="162.3">3V3</text>
<text x="336.8" y="164.8">5V</text>
<text x="296.7" y="172.5">7</text>
<text x="335.4" y="169.9">GND2</text>
<text x="335.9" y="172.5">V_IN</text>
<text x="296.7" y="177.5">5</text>
<text x="296.7" y="175">6</text>
<text x="336.1" y="177.5">AD0</text>
<text x="296.7" y="185.2">2</text>
<text x="296.7" y="182.6">3</text>
<text x="296.7" y="180.1">4</text>
<text x="336.1" y="180.1">AD1</text>
<text x="336.1" y="182.6">AD2</text>
<text x="336.1" y="185.2">AD3</text>
<text x="296.7" y="190.2">0</text>
<text x="296.7" y="187.7">1</text>
<text x="336.1" y="187.7">AD4</text>
<text x="336.1" y="190.2">AD5</text>
<text x="10.4" y="192.2">D</text>
<text x="420.1" y="192.2">D</text>
<text x="195.3" y="204.8" transform="rotate(-90 195.3 204.8)">10</text>
<text x="197.9" y="204.3" transform="rotate(-90 197.9 204.3)">9</text>
<text x="200.4" y="204.3" transform="rotate(-90 200.4 204.3)">8</text>
<text x="202.9" y="204.3" transform="rotate(-90 202.9 204.3)">7</text>
<text x="205.5" y="204.3" transform="rotate(-90 205.5 204.3)">6</text>
<text x="208" y="204.3" transform="rotate(-90 208 204.3)">5</text>
<text x="210.6" y="204.3" transform="rotate(-90 210.6 204.3)">4</text>
<text x="213.1" y="204.3" transform="rotate(-90 213.1 204.3)">3</text>
<text x="215.6" y="204.3" transform="rotate(-90 215.6 204.3)">2</text>
<text x="218.2" y="204.3" transform="rotate(-90 218.2 204.3)">1</text>
<text x="10.5" y="244">E</text>
<text x="420.2" y="244">E</text>
<text x="35.4" y="269">1</text>
<text x="86.8" y="269">2</text>
<text x="138.3" y="269">3</text>
<text x="189.7" y="269">4</text>
<text x="241.1" y="269">5</text>
<text x="292.6" y="269">6</text>
<text x="344" y="269">7</text>
<text x="395.5" y="269">8</text>
</g>
<g font-size="1.8" fill="#00a0a0">
<text x="177.1" y="81.4" transform="rotate(-90 177.1 81.4)">0.1uF 50V</text>
<text x="182" y="79.5">C102</text>
<text x="181" y="101.2" transform="rotate(-90 181 101.2)">TAB</text>
<text x="166.7" y="145.3">C104</text>
<text x="161.8" y="152.9" transform="rotate(-90 161.8 152.9)">4.7uF 10V</text>
<text x="302" y="155.6">13</text>
<text x="302" y="153">GND3</text>
<text x="302" y="150.5">AREF</text>
<text x="302" y="160.7">11</text>
<text x="302" y="158.1">12</text>
<text x="329.5" y="160.7">RST</text>
<text x="225.1" y="164.4">C105</text>
<text x="302" y="165.7">9</text>
<text x="302" y="163.2">10</text>
<text x="329.8" y="163.2">3V3</text>
<text x="330.8" y="165.7">5V</text>
<text x="225.6" y="169.5">4.7uF 10V</text>
<text x="302" y="173.4">7</text>
<text x="302" y="168.3">8</text>
<text x="328.1" y="168.3">GND1</text>
<text x="328.1" y="170.8">GND2</text>
<text x="329.1" y="173.4">V_IN</text>
<text x="160.6" y="179.6" transform="rotate(-90 160.6 179.6)">4.7uF 10V</text>
<text x="165.5" y="178.4">C103</text>
<text x="184.5" y="178.4">C106</text>
<text x="302" y="178.4">5</text>
<text x="302" y="175.9">6</text>
<text x="329.5" y="178.4">AD0</text>
<text x="105.8" y="183.6">R101</text>
<text x="107" y="181.1">1k</text>
<text x="116.3" y="183.6">0.1uF 50V</text>
<text x="179.6" y="183.4" transform="rotate(-90 179.6 183.4)">4.7uF 10V</text>
<text x="302" y="183.5">3</text>
<text x="302" y="181">4</text>
<text x="329.5" y="181">AD1</text>
<text x="329.5" y="183.5">AD2</text>
<text x="115.9" y="188.7">C101</text>
<text x="302" y="191.1">0</text>
<text x="302" y="188.6">1</text>
<text x="302" y="186.1">2</text>
<text x="329.5" y="186.1">AD3</text>
<text x="329.5" y="188.6">AD4</text>
<text x="329.5" y="191.1">AD5</text>
<text x="266" y="195.9" transform="rotate(-90 266 195.9)">TS1</text>
</g>
<g font-size="1.4" fill="#00f">
<text x="196.8" y="105.2">&quot;Top&quot; part connects</text>
<text x="196.8" y="106.6">all _N pins to local Vbatt</text>
<text x="196.8" y="135.6">&quot;Bottom&quot; part connects</text>
<text x="196.8" y="137.1">all _S pins to local Vss</text>
</g>
<g font-size="1.4" fill="#00a0a0">
<text x="249.3" y="112.2">RP103</text>
<text x="200" y="118.5">BQ76PL536A</text>
<text x="250.3" y="121.1">100</text>
<text x="202.8" y="127.4">U101</text>
<text x="193.5" y="177.4" transform="rotate(-90 193.5 177.4)">RP101</text>
<text x="202.4" y="176.4" transform="rotate(-90 202.4 176.4)">100</text>
<text x="215.1" y="176.4" transform="rotate(-90 215.1 176.4)">100</text>
<text x="218.9" y="177.4" transform="rotate(-90 218.9 177.4)">RP102</text>
<text x="268.4" y="197.2" transform="rotate(-90 268.4 197.2)">CONN_3</text>
</g>
<g font-size="1.4" fill="#a00000">
<text x="247.3" y="114">1</text>
<text x="247.3" y="116.6">2</text>
<text x="247.3" y="119.1">3</text>
<text x="254.9" y="119.1">6</text>
<text x="254.9" y="116.6">7</text>
<text x="254.9" y="114">8</text>
<text x="247.3" y="121.7">4</text>
<text x="254.9" y="121.7">5</text>
<text x="195.3" y="171.8" transform="rotate(-90 195.3 171.8)">8</text>
<text x="197.9" y="171.8" transform="rotate(-90 197.9 171.8)">7</text>
<text x="200.4" y="171.8" transform="rotate(-90 200.4 171.8)">6</text>
<text x="202.9" y="171.8" transform="rotate(-90 202.9 171.8)">5</text>
<text x="208" y="171.8" transform="rotate(-90 208 171.8)">8</text>
<text x="210.6" y="171.8" transform="rotate(-90 210.6 171.8)">7</text>
<text x="213.1" y="171.8" transform="rotate(-90 213.1 171.8)">6</text>
<text x="215.6" y="171.8" transform="rotate(-90 215.6 171.8)">5</text>
<text x="195.3" y="179.5" transform="rotate(-90 195.3 179.5)">1</text>
<text x="197.9" y="179.5" transform="rotate(-90 197.9 179.5)">2</text>
<text x="200.4" y="179.5" transform="rotate(-90 200.4 179.5)">3</text>
<text x="202.9" y="179.5" transform="rotate(-90 202.9 179.5)">4</text>
<text x="208" y="179.5" transform="rotate(-90 208 179.5)">1</text>
<text x="210.6" y="179.5" transform="rotate(-90 210.6 179.5)">2</text>
<text x="213.1" y="179.5" transform="rotate(-90 213.1 179.5)">3</text>
<text x="215.6" y="179.5" transform="rotate(-90 215.6 179.5)">4</text>
</g>
<g font-size="1.1" fill="#a00000">
<text x="185.2" y="93.3" transform="rotate(-90 185.2 93.3)">64</text>
<text x="187.7" y="93.3" transform="rotate(-90 187.7 93.3)">63</text>
<text x="190.2" y="93.3" transform="rotate(-90 190.2 93.3)">62</text>
<text x="192.8" y="93.3" transform="rotate(-90 192.8 93.3)">61</text>
<text x="195.3" y="93.3" transform="rotate(-90 195.3 93.3)">60</text>
<text x="197.9" y="93.3" transform="rotate(-90 197.9 93.3)">59</text>
<text x="200.4" y="93.3" transform="rotate(-90 200.4 93.3)">58</text>
<text x="202.9" y="93.3" transform="rotate(-90 202.9 93.3)">57</text>
<text x="205.5" y="93.3" transform="rotate(-90 205.5 93.3)">56</text>
<text x="208" y="93.3" transform="rotate(-90 208 93.3)">55</text>
<text x="210.6" y="93.3" transform="rotate(-90 210.6 93.3)">54</text>
<text x="213.1" y="93.3" transform="rotate(-90 213.1 93.3)">53</text>
<text x="215.6" y="93.3" transform="rotate(-90 215.6 93.3)">52</text>
<text x="218.2" y="93.3" transform="rotate(-90 218.2 93.3)">51</text>
<text x="220.7" y="93.3" transform="rotate(-90 220.7 93.3)">50</text>
<text x="223.3" y="93.3" transform="rotate(-90 223.3 93.3)">49</text>
<text x="168.6" y="101.3">1</text>
<text x="239.4" y="101.3">48</text>
<text x="168.6" y="103.9">2</text>
<text x="168.6" y="106.4">3</text>
<text x="239.4" y="106.4">46</text>
<text x="239.4" y="103.9">47</text>
<text x="168.6" y="109">4</text>
<text x="168.6" y="111.5">5</text>
<text x="239.4" y="111.5">44</text>
<text x="239.4" y="109">45</text>
<text x="168.6" y="114">6</text>
<text x="168.6" y="116.6">7</text>
<text x="168.6" y="119.1">8</text>
<text x="239.4" y="119.1">41</text>
<text x="239.4" y="116.6">42</text>
<text x="239.4" y="114">43</text>
<text x="168.3" y="124.2">10</text>
<text x="168.6" y="121.7">9</text>
<text x="239.4" y="121.7">40</text>
<text x="239.4" y="124.2">39</text>
<text x="168.3" y="126.7">11</text>
<text x="168.3" y="129.3">12</text>
<text x="168.3" y="131.8">13</text>
<text x="239.4" y="131.8">36</text>
<text x="239.4" y="129.3">37</text>
<text x="239.4" y="126.7">38</text>
<text x="168.3" y="134.4">14</text>
<text x="168.3" y="136.9">15</text>
<text x="239.4" y="136.9">34</text>
<text x="239.4" y="134.4">35</text>
<text x="168.3" y="139.4">16</text>
<text x="239.4" y="139.4">33</text>
<text x="185.2" y="149.2" transform="rotate(-90 185.2 149.2)">17</text>
<text x="187.7" y="149.2" transform="rotate(-90 187.7 149.2)">18</text>
<text x="190.2" y="149.2" transform="rotate(-90 190.2 149.2)">19</text>
<text x="192.8" y="149.2" transform="rotate(-90 192.8 149.2)">20</text>
<text x="195.3" y="149.2" transform="rotate(-90 195.3 149.2)">21</text>
<text x="197.9" y="149.2" transform="rotate(-90 197.9 149.2)">22</text>
<text x="200.4" y="149.2" transform="rotate(-90 200.4 149.2)">23</text>
<text x="202.9" y="149.2" transform="rotate(-90 202.9 149.2)">24</text>
<text x="205.5" y="149.2" transform="rotate(-90 205.5 149.2)">25</text>
<text x="208" y="149.2" transform="rotate(-90 208 149.2)">26</text>
<text x="210.6" y="149.2" transform="rotate(-90 210.6 149.2)">27</text>
<text x="213.1" y="149.2" transform="rotate(-90 213.1 149.2)">28</text>
<text x="215.6" y="149.2" transform="rotate(-90 215.6 149.2)">29</text>
<text x="218.2" y="149.2" transform="rotate(-90 218.2 149.2)">30</text>
<text x="220.7" y="149.2" transform="rotate(-90 220.7 149.2)">31</text>
<text x="223.3" y="149.2" transform="rotate(-90 223.3 149.2)">32</text>
</g>
<g font-size="1.1" fill="#00a0a0">
<text x="173.7" y="102">VC6</text>
<text x="185.8" y="100.3" transform="rotate(-90 185.8 100.3)">BAT2</text>
<text x="188.3" y="100.3" transform="rotate(-90 188.3 100.3)">BAT1</text>
<text x="190.9" y="100.3" transform="rotate(-90 190.9 100.3)">NC62</text>
<text x="193.4" y="100.1" transform="rotate(-90 193.4 100.1)">TS2+</text>
<text x="196" y="99.8" transform="rotate(-90 196 99.8)">TS2-</text>
<text x="198.5" y="102" transform="rotate(-90 198.5 102)">CONV_N</text>
<text x="201" y="101.9" transform="rotate(-90 201 101.9)">DRDY_N</text>
<text x="208.7" y="101.8" transform="rotate(-90 208.7 101.8)">SCLK_N</text>
<text x="211.2" y="101.2" transform="rotate(-90 211.2 101.2)">SDO_N</text>
<text x="213.7" y="100.7" transform="rotate(-90 213.7 100.7)">SDI_N</text>
<text x="216.3" y="100.4" transform="rotate(-90 216.3 100.4)">CS_N</text>
<text x="218.8" y="100.3" transform="rotate(-90 218.8 100.3)">NC51</text>
<text x="221.4" y="100.3" transform="rotate(-90 221.4 100.3)">TEST</text>
<text x="223.9" y="100.4" transform="rotate(-90 223.9 100.4)">VSSD</text>
<text x="232" y="102">GPAI+</text>
<text x="173.7" y="104.5">CB6</text>
<text x="173.7" y="107.1">VC5</text>
<text x="203.6" y="102.4" transform="rotate(-90 203.6 102.4)">ALERT_N</text>
<text x="206.1" y="102.4" transform="rotate(-90 206.1 102.4)">FAULT_N</text>
<text x="231.6" y="107.1">LDOD2</text>
<text x="232.3" y="104.5">GPAI-</text>
<text x="173.7" y="109.6">CB5</text>
<text x="173.7" y="112.1">VC4</text>
<text x="232.4" y="112.1">HSEL</text>
<text x="232.6" y="109.6">GPIO</text>
<text x="173.7" y="114.7">CB4</text>
<text x="173.7" y="117.2">VC3</text>
<text x="173.7" y="119.8">CB3</text>
<text x="231.5" y="119.8">SDO_H</text>
<text x="232.1" y="117.2">SDI_H</text>
<text x="232.4" y="114.7">CS_H</text>
<text x="173.7" y="122.3">VC2</text>
<text x="173.7" y="124.8">CB2</text>
<text x="230.4" y="124.8">FAULT_H</text>
<text x="231" y="122.3">SCLK_H</text>
<text x="173.7" y="127.4">VC1</text>
<text x="173.7" y="129.9">CB1</text>
<text x="230.3" y="127.4">ALERT_H</text>
<text x="230.8" y="129.9">DRDY_H</text>
<text x="173.7" y="132.5">VC0</text>
<text x="173.7" y="135">VSS</text>
<text x="173.7" y="137.5">AGND</text>
<text x="230.8" y="132.5">CONV_H</text>
<text x="233.1" y="137.5">VSS</text>
<text x="233.1" y="135">VSS</text>
<text x="173.7" y="140.1">VREF</text>
<text x="185.8" y="143.8" transform="rotate(-90 185.8 143.8)">LDOA</text>
<text x="188.3" y="143.8" transform="rotate(-90 188.3 143.8)">LDOD1</text>
<text x="190.9" y="143.8" transform="rotate(-90 190.9 143.8)">TS1-</text>
<text x="193.4" y="143.8" transform="rotate(-90 193.4 143.8)">TS1+</text>
<text x="196" y="143.8" transform="rotate(-90 196 143.8)">CONV_S</text>
<text x="198.5" y="143.8" transform="rotate(-90 198.5 143.8)">DRDY_S</text>
<text x="201" y="143.8" transform="rotate(-90 201 143.8)">ALERT_S</text>
<text x="203.6" y="143.8" transform="rotate(-90 203.6 143.8)">FAULT_S</text>
<text x="206.1" y="143.8" transform="rotate(-90 206.1 143.8)">VSSD</text>
<text x="208.7" y="143.8" transform="rotate(-90 208.7 143.8)">SCLK_S</text>
<text x="211.2" y="143.8" transform="rotate(-90 211.2 143.8)">SDO_S</text>
<text x="213.7" y="143.8" transform="rotate(-90 213.7 143.8)">SDI_S</text>
<text x="216.3" y="143.8" transform="rotate(-90 216.3 143.8)">CS_S</text>
<text x="218.8" y="143.8" transform="rotate(-90 218.8 143.8)">NC30</text>
<text x="221.4" y="143.8" transform="rotate(-90 221.4 143.8)">AUX</text>
<text x="223.9" y="143.8" transform="rotate(-90 223.9 143.8)">REG50</text>
<text x="233.1" y="140.1">VSS</text>
</g>
</svg>
